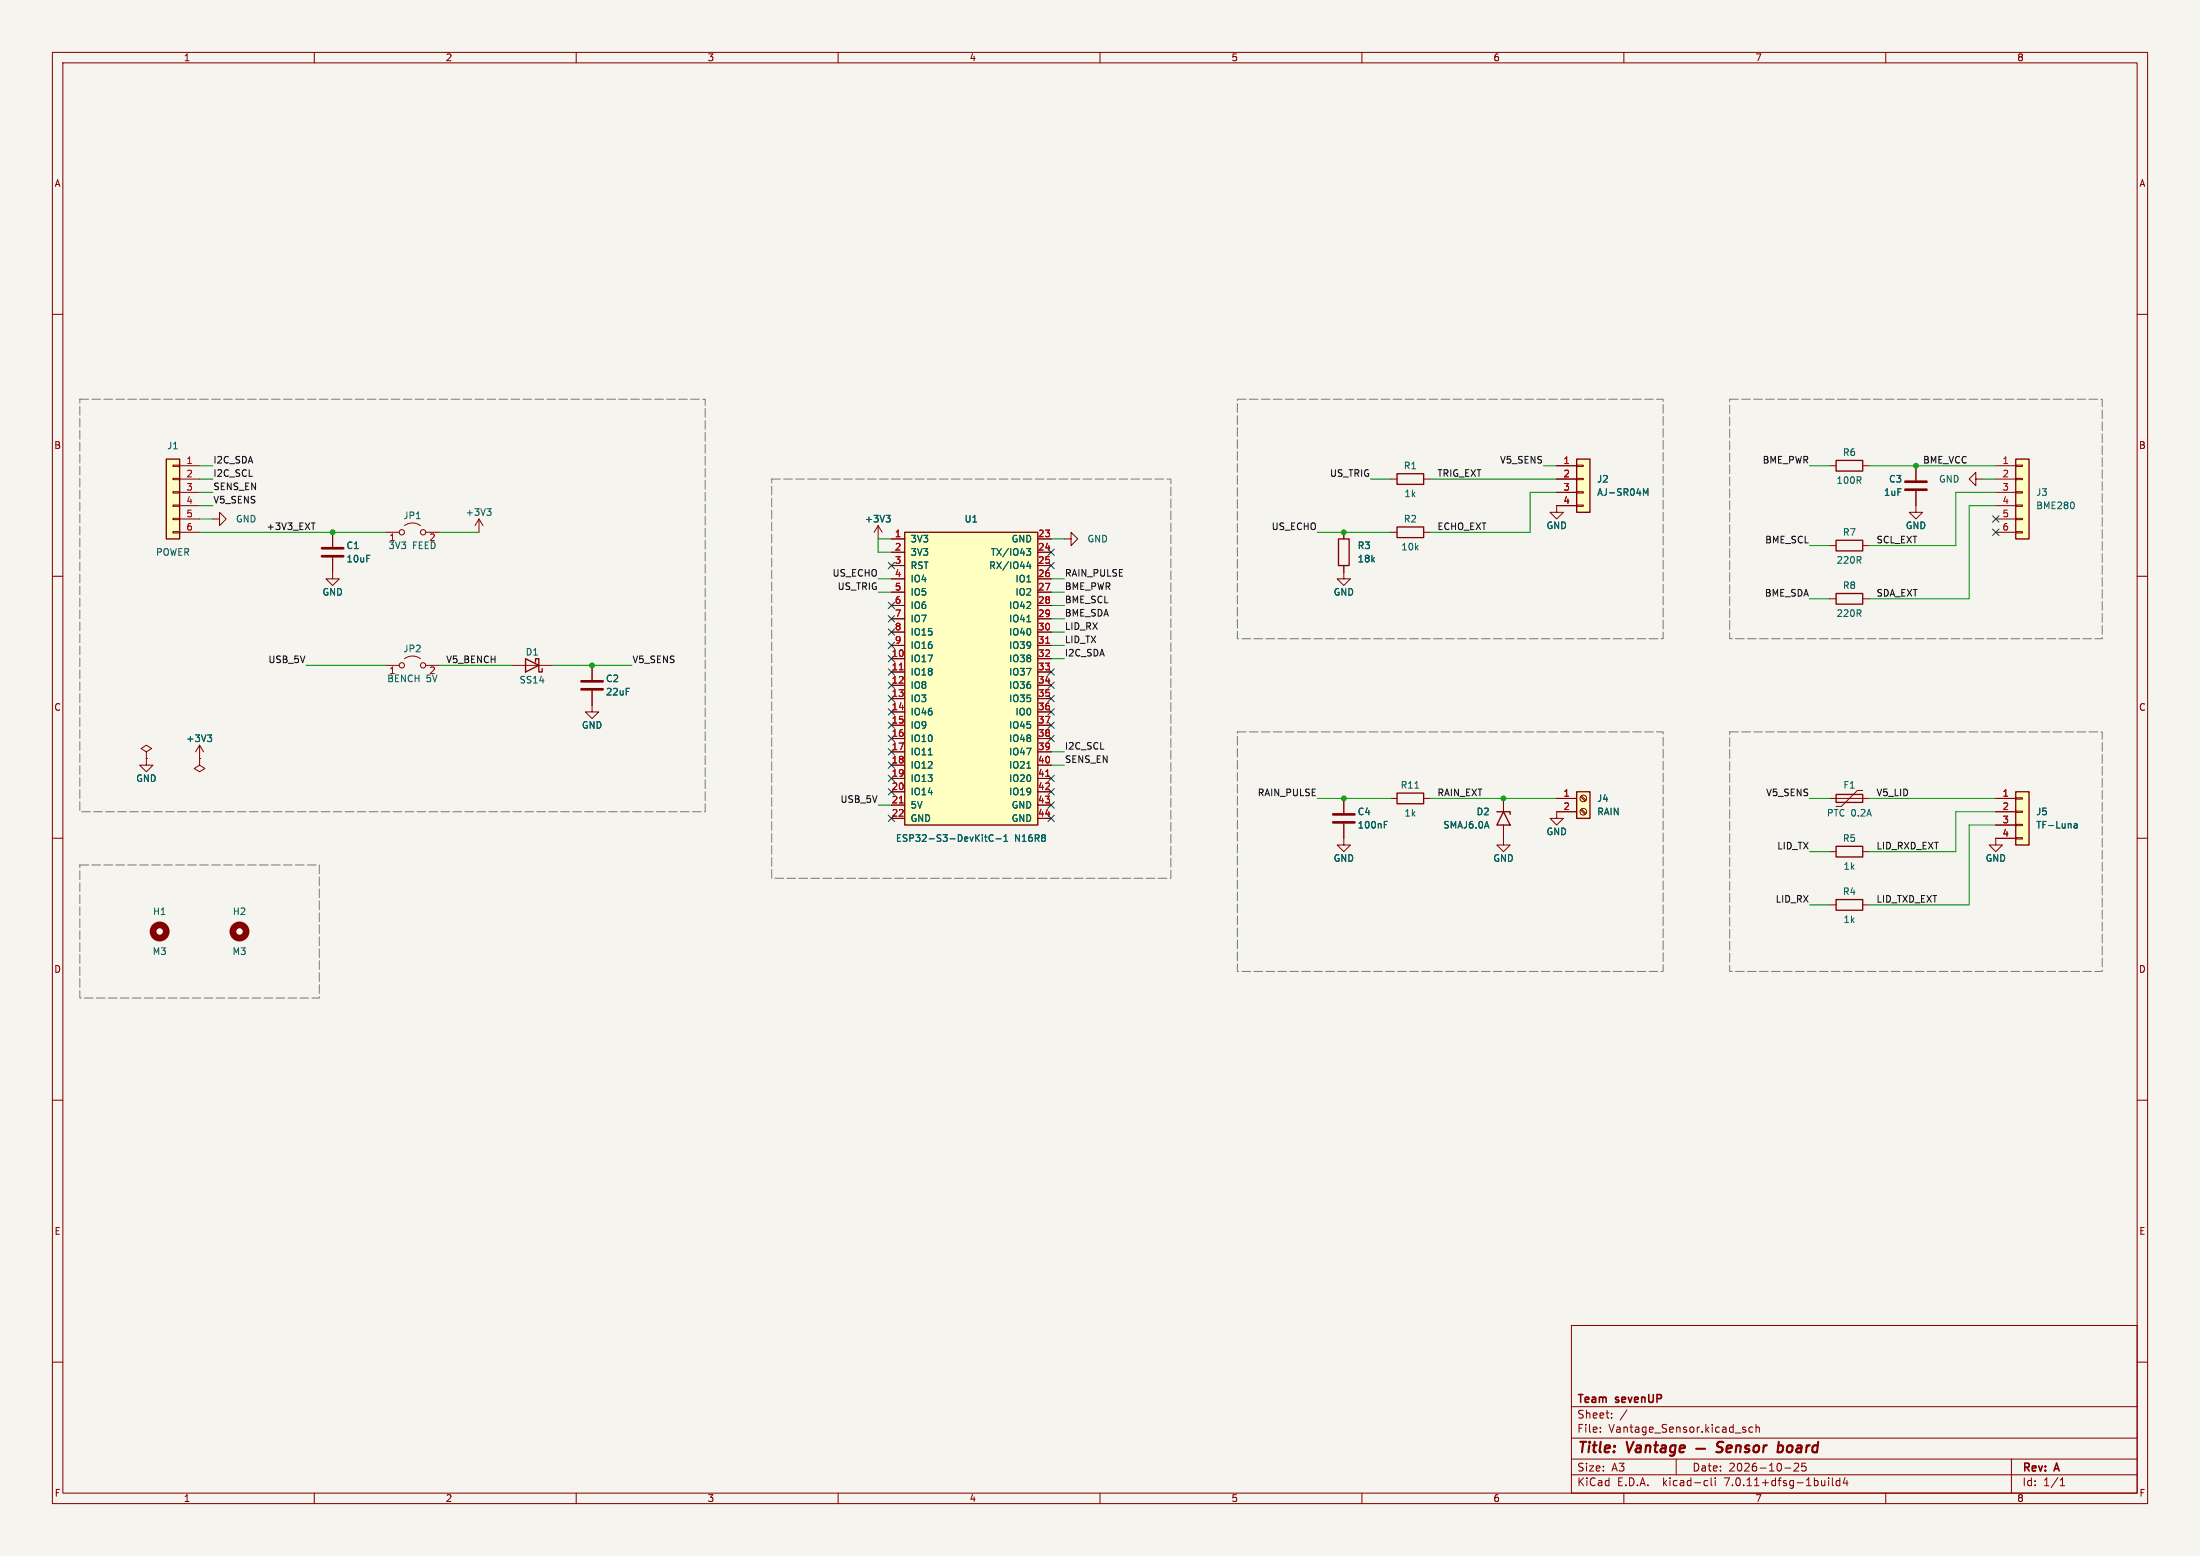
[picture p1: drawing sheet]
<svg xmlns="http://www.w3.org/2000/svg" width="420mm" height="297mm" viewBox="0 0 420 297" stroke-linecap="round" stroke-linejoin="round" font-family="sans-serif">
<path d="M0 0h420v297h-420z" fill="#f5f4ef" stroke="#f5f4ef" stroke-width=".19"/>
<g fill="none" stroke="#840000" stroke-width=".19">
<path d="M10 10h400v277h-400zM12 12h396v273h-396zM60 10v2M110 10v2M160 10v2M210 10v2M260 10v2M310 10v2M360 10v2M10 60h2M408 60h2M33 98.9h1.3v.3h-1.3z"/>
<path d="M33 96.4h1.3v.2h-1.3zM33 93.9h1.3v.2h-1.3zM33 91.3h1.3v.3h-1.3zM33 88.8h1.3v.2h-1.3zM34.3 88.9h3.8M34.3 91.4h3.8M34.3 94h3.8M34.3 96.5h3.8M34.3 99.1h3.8M40.6 99.1h1.3v-1.3l1.3 1.3-1.3 1.2v-1.2M91.4 99.1l-.7 1.2M91.4 99.1v2.5"/>
<path d="M91.4 99.1l.8 1.2M265.4 91.4h1.3M271.8 91.4h1.2M297.2 88.9h3.8M297.2 91.4h3.8M297.2 94h3.8M301 96.4h1.3v.2h-1.3zM301 93.9h1.3v.2h-1.3zM301 91.3h1.3v.3h-1.3zM301 88.8h1.3v.2h-1.3zM301 96.5h-3.8v1.3h1.2l-1.2 1.3-1.3-1.3h1.3M349.2 88.9h1.3"/>
<path d="M355.6 88.9h1.3M365.8 93.7v4.1h1.2l-1.2 1.3-1.3-1.3h1.3M365.8 88.9v2.8M377.2 91.4v-1.2l-1.3 1.2 1.3 1.3v-1.3h1.3M381 88.9h3.8M381 91.4h3.8M381 94h3.8M381 96.5h3.8M381 99.1h3.8M384.8 98.9h1.3v.3h-1.3zM384.8 96.4h1.3v.2h-1.3zM384.8 93.9h1.3v.2h-1.3z"/>
<path d="M384.8 91.3h1.3v.3h-1.3zM384.8 88.8h1.3v.2h-1.3zM10 110h2M33 101.5h1.3v.2h-1.3zM34.3 101.6h3.8M63.5 106.4v4.1h1.3l-1.3 1.3-1.3-1.3h1.3M63.5 101.6v2.8M73.7 101.6h2.5M77.2 100.3a2.54 2.54 0 0 1 3.1 0M81.3 101.6h2.5M167.6 100.3l-.7 1.3M167.6 100.3v2.6"/>
<path d="M167.6 100.3l.8 1.3M170.2 102.9h2.5M170.2 105.4h2.5M170.2 108h2.5M170.2 110.5h2.5M170.2 113h2.5M170.2 115.6h2.5M170.2 118.1h2.5M198.1 102.9h2.6M198.1 105.4h2.6M198.1 108h2.6M198.1 110.5h2.6"/>
<path d="M198.1 113h2.6M198.1 115.6h2.6M198.1 118.1h2.6M203.2 102.9h1.3v-1.3l1.2 1.3-1.2 1.2v-1.2M256.5 108v2.5h1.3l-1.3 1.3-1.2-1.3h1.2M256.5 101.6v1.3M265.4 101.6h1.3M271.8 101.6h1.2M349.2 114.3h1.3M349.2 104.1h1.3M355.6 114.3h1.3M355.6 104.1h1.3"/>
<path d="M381 101.6h3.8M384.8 101.5h1.3v.2h-1.3zM408 110h2M73.7 127h2.5M77.2 125.7a2.54 2.54 0 0 1 3.1 0M81.3 127h2.5M97.8 127h7.6M113 131.8v4.1h1.3l-1.3 1.3-1.2-1.3h1.2M113 127v2.8M170.2 125.7h2.5M170.2 128.3h2.5M170.2 130.8h2.5"/>
<path d="M170.2 133.4h2.5M170.2 135.9h2.5M170.2 138.4h2.5M170.2 120.7h2.5M170.2 123.2h2.5M198.1 125.7h2.6M198.1 128.3h2.6M198.1 130.8h2.6M198.1 133.4h2.6M198.1 135.9h2.6M198.1 138.4h2.6M198.1 120.7h2.6"/>
<path d="M198.1 123.2h2.6M10 160h2M27.9 144.8v1.3h1.3l-1.3 1.2-1.2-1.2h1.2M27.9 143.5l1.1-.6-1.1-.7-1 .7 1 .6v1.3M27.9 144.8h.1M38.1 144.8v1.3l1 .6-1 .6-1-.6 1-.6M38.1 144.8h.1M38.1 142.2l-.8 1.3M38.1 142.2v2.6M38.1 142.2l.8 1.3M170.2 141h2.5M170.2 143.5h2.5"/>
<path d="M170.2 146.1h2.5M170.2 148.6h2.5M170.2 151.1h2.5M170.2 153.7h2.5M170.2 156.2h2.5M198.1 141h2.6M198.1 143.5h2.6M198.1 146.1h2.6M198.1 148.6h2.6M198.1 151.1h2.6M198.1 153.7h2.6M198.1 156.2h2.6"/>
<path d="M256.5 157.2v4.1h1.3l-1.3 1.3-1.2-1.3h1.2M256.5 152.4v2.8M265.4 152.4h1.3M271.8 152.4h1.2M287 157.5v3.8h1.3l-1.3 1.3-1.3-1.3h1.3M287 152.4v2.5M297.2 152.4h3.8M301 154.9h-3.8v1.3h1.2l-1.2 1.3-1.3-1.3h1.3M301.7 154.6l.9 .8M301.7 152.1l.9 .8M301.9 154.4l.9 .9M301.9 151.9l.9 .8"/>
<path d="M349.2 152.4h7.7M355.6 150.9h-1l-3.1 3h-1M381 152.4h3.8M381 154.9h3.8M381 157.5h3.8M384.8 159.9h1.3v.2h-1.3zM384.8 157.4h1.3v.2h-1.3zM384.8 154.8h1.3v.3h-1.3zM384.8 152.3h1.3v.2h-1.3zM408 160h2M349.2 172.7h1.3M349.2 162.6h1.3"/>
<path d="M355.6 172.7h1.3M355.6 162.6h1.3M384.8 160h-3.8v1.3h1.3l-1.3 1.3-1.3-1.3h1.3M10 210h2M408 210h2M10 260h2M300 253h108v32h-108zM408 260h2M300 278.5h108M300 274.5h108M300 268.5h108M305.5 273.2v.2"/>
<path d="M305.5 272.5v.1M307.7 270.5v.2M307.7 269.8v.1M310.6 269.1l-1.3 1.9M320 278.5v3M333.1 272.9l.2 .2-.2 .3M333.1 272.4l.1 .1M334.6 272.5l-.4-.1-.3 .3 .1 .6h.6M335.2 272.5l.2-.1 .4 .1 .1 .9M335.2 271.9v1.5M342.5 279.4l.6-.1 .2 .1 .1 .3-1 1.1h1M344.7 279.3h-.7l-.1 .7 .3-.1h.5l.1 .2-.1 .5-.2 .2-.6-.2"/>
<path d="M384 278.5v6.5M60 285v2M110 285v2M160 285v2M210 285v2M260 285v2M300 281.5h108M310 285v2M325.6 282.6l.4 .1M326 283.5l-.4 .1M326.7 282.1v1.3l.2 .2M327.4 282.1v.1"/>
<path d="M327.4 282.6v1M340.7 280.2h1.2M349.1 282.1v.1M349.1 282.6v1M349.8 282.1v1.3l.2 .2M351.2 282.7l-.4-.1-.3 .3 .2 .6h.5M351.2 282.1v1.5M352.2 282l-.3 1.1h.9M352.6 282.6v1M360 285v2M393.3 283.6h.9M393.3 282.5l.4-.4v1.5"/>
<circle cx="76.7" cy="101.6" r=".51"/>
<circle cx="80.8" cy="101.6" r=".51"/>
<circle cx="76.7" cy="127" r=".51"/>
<circle cx="80.8" cy="127" r=".51"/>
<circle cx="302.3" cy="152.4" r=".63"/>
<circle cx="302.3" cy="154.9" r=".63"/>
</g>
<path d="M323.8 276.5h1.7M329 275.3a.85 .85 0 0 0-1.1 .1 .45 .45 0 0 0 .2 .8l.6 .1a.51 .51 0 0 1 .1 .6 .51 .51 0 0 1-.4 .3l-.8-.1M329.6 276.5l1-.2-.1-.3-.5-.1-.3 .3-.1 .9h.8M331.5 276.1a.49 .49 0 0 1 .8 .1l-.1 1M331.5 275.9l-.2 1.3M334 276a.49 .49 0 0 0-.8 .3v.1l.5 .1 .3 .3-.4 .4-.5-.1M334.9 276.1a.52 .52 0 0 1 .5-.2 .52 .52 0 0 1 .4 .4v.5a.55 .55 0 0 1-.6 .4 .55 .55 0 0 1-.5-.4zM336.7 275.9l-.1 1.3M337.3 275.9l-.4 .1-.2 .3M339.5 276h.8l.1 .3-.1 .5a.66 .66 0 0 1-1 .3M339.6 275.2l-.3 2" fill="none" stroke="#840000" stroke-width=".4"/>
<g fill="#ffffc2" stroke="#ffffc2" stroke-width=".19">
<path d="M301 151.1h2.5v5.1h-2.5z"/>
<path d="M384.8 151.1h2.5v10.2h-2.5z"/>
<path d="M384.8 87.6h2.5v15.3h-2.5z"/>
<path d="M172.7 101.6h25.4v55.9h-25.4z"/>
<path d="M301 87.6h2.5v10.2h-2.5z"/>
<path d="M31.7 87.6h2.6v15.3h-2.6z"/>
</g>
<g fill="none" stroke="#840000" stroke-width=".25">
<path d="M31.7 87.6h2.6v15.3h-2.6zM266.7 90.4h5.1v2.1h-5.1zM301 87.6h2.5v10.2h-2.5zM350.5 87.9h5.1v2h-5.1zM384.8 87.6h2.5v15.3h-2.5zM172.7 101.6h25.4v55.9h-25.4zM255.5 102.9h2.1v5.1h-2.1zM266.7 100.6h5.1v2h-5.1zM350.5 113.3h5.1v2h-5.1zM350.5 103.1h5.1v2.1h-5.1zM100.3 125.7l2.6 1.3-2.6 1.3zM102.2 126.4v-.7h.7v2.6h.6v-.7"/>
<path d="M266.7 151.4h5.1v2h-5.1zM285.7 154.9h2.6v.5M287 154.9l1.3 2.6h-2.6zM301 151.1h2.5v5.1h-2.5zM350.5 151.6h5.1v1.6h-5.1zM384.8 151.1h2.5v10.2h-2.5zM350.5 171.7h5.1v2h-5.1zM350.5 161.5h5.1v2.1h-5.1z"/>
</g>
<g fill="none" stroke="#006464" stroke-width=".19">
<path d="M93 97.1h.7l-.4 .5M93.5 97.6l.2 .2v.3l-.2 .3M169.2 98.4h.7l-.4 .5M169.7 98.9l.2 .2v.3l-.2 .2M313.7 93.3l.5 .9 .4-.9v1.3M395.9 96.1v.8M196 104.7h.8l-.5 .5 .4 .1 .1 .4-.3 .3h-.3M196 118.7h.8M196.3 107.2l-.3 .9h.8M196.6 107.7v.8M39.6 140.3h.8l-.4 .5M40.2 140.8l.2 .2v.3l-.2 .2"/>
<path d="M177.2 144.1h.7M188 159.8h.4M188.1 159.3v1.1l.3 .2M189.6 159.5a.6 .6 0 0 0-.8 .4 .6 .6 0 0 0 .6 .7l.2-.1M191.6 159.7l.4-.4v1.3M196 146.6h.8M264.3 157.4h.4M264.3 156.8h.6M270.1 150.4h.7M396 157.3h.5v.8M396.5 157.5l-.4 .1-.2 .2 .2 .3 .4-.1M190.1 160.1h1"/>
<path d="M191.6 160.6h.8"/>
</g>
<path d="M363.7 93.5h4.1M363.7 91.9h4.1M61.5 106.2h4M61.5 104.6h4M111 131.6h4.1M111 130h4.1M254.5 157h4.1M254.5 155.4h4.1" fill="none" stroke="#840000" stroke-width=".51"/>
<path d="M171.7 127.9h.7M199.6 122.8h.8M171.7 153.3h.7M199.6 148.2h.8" fill="none" stroke="#a90000" stroke-width=".19"/>
<g fill="none" stroke="#840000" stroke-width="1.3">
<circle cx="30.5" cy="177.8" r="1.27"/>
<circle cx="45.7" cy="177.8" r="1.27"/>
</g>
<path d="M59.4 99.8h.8" fill="none" stroke="#0f0f0f" stroke-width=".19"/>
<path d="M15.2 76.2h119.4v78.7h-119.4v-78.7M236.2 76.2h81.3v45.7h-81.3v-45.7M330.2 76.2h71.1v45.7h-71.1v-45.7M147.3 91.4h76.2v76.2h-76.2v-76.2M236.2 139.7h81.3v45.7h-81.3v-45.7M330.2 139.7h71.1v45.7h-71.1v-45.7M15.2 165.1h45.8v25.4h-45.8v-25.4" fill="none" stroke="#787878" stroke-width=".19" stroke-dasharray="1.7 .6"/>
<g fill="none" stroke="#009600" stroke-width=".19">
<path d="M38.1 91.4h2.5M38.1 96.5h2.5M38.1 88.9h2.5M38.1 94h2.5M38.1 99.1h2.5M261.6 91.4h3.8M273 91.4h24.2M294.6 88.9h2.6M297.2 94h-5.1v7.6h-19.1M345.4 88.9h3.8M356.9 88.9h24.1M378.5 91.4h2.5"/>
<path d="M381 96.5h-5.1v17.8h-19M381 94h-7.6v10.1h-16.5M38.1 101.6h35.6M83.8 101.6h7.6M167.6 113h2.6M167.6 110.5h2.6M170.2 102.9h-2.6v2.5h2.6M200.7 113h2.5M200.7 118.1h2.5M200.7 115.6h2.5M200.7 110.5h2.5M200.7 102.9h2.5"/>
<path d="M251.5 101.6h13.9M345.4 114.3h3.8M345.4 104.1h3.8M58.4 127h15.3M83.8 127h14M105.4 127h15.2M200.7 120.7h2.5M200.7 125.7h2.5M200.7 123.2h2.5M167.6 153.7h2.6M200.7 146.1h2.5M200.7 143.5h2.5"/>
<path d="M251.5 152.4h13.9M273 152.4h24.2M345.4 152.4h3.8M356.9 152.4h24.1M381 157.5h-5.1v15.2h-19M381 154.9h-7.6v7.7h-16.5M345.4 172.7h3.8M345.4 162.6h3.8"/>
</g>
<g fill="none" stroke="#000084" stroke-width=".19">
<path d="M380.4 98.5l1.2 1.2M381.6 98.5l-1.2 1.2M169.6 107.3l1.2 1.3M169.6 115l1.2 1.2M169.6 117.5l1.2 1.2M170.8 107.3l-1.2 1.3M170.8 115l-1.2 1.2M170.8 117.5l-1.2 1.2M200.1 107.3l1.2 1.3M200.1 104.8l1.2 1.2M201.3 107.3l-1.2 1.3M201.3 104.8l-1.2 1.2"/>
<path d="M380.4 101l1.2 1.2M381.6 101l-1.2 1.2M169.6 125.1l1.2 1.2M169.6 120l1.2 1.3M169.6 122.6l1.2 1.2M169.6 137.8l1.2 1.2M169.6 135.3l1.2 1.2M169.6 132.7l1.2 1.3M169.6 130.2l1.2 1.2M169.6 127.7l1.2 1.2M170.8 125.1l-1.2 1.2M170.8 135.3l-1.2 1.2"/>
<path d="M170.8 120l-1.2 1.3M170.8 122.6l-1.2 1.2M170.8 137.8l-1.2 1.2M170.8 132.7l-1.2 1.3M170.8 130.2l-1.2 1.2M170.8 127.7l-1.2 1.2M200.1 130.2l1.2 1.2M200.1 132.7l1.2 1.3M200.1 135.3l1.2 1.2M200.1 137.8l1.2 1.2M200.1 127.7l1.2 1.2M201.3 130.2l-1.2 1.2"/>
<path d="M201.3 132.7l-1.2 1.3M201.3 135.3l-1.2 1.2M201.3 137.8l-1.2 1.2M201.3 127.7l-1.2 1.2M169.6 145.4l1.2 1.3M169.6 148l1.2 1.2M169.6 150.5l1.2 1.2M169.6 155.6l1.2 1.2M169.6 142.9l1.2 1.2M169.6 140.4l1.2 1.2M170.8 145.4l-1.2 1.3M170.8 148l-1.2 1.2"/>
<path d="M170.8 150.5l-1.2 1.2M170.8 155.6l-1.2 1.2M170.8 142.9l-1.2 1.2M170.8 140.4l-1.2 1.2M200.1 155.6l1.2 1.2M200.1 153.1l1.2 1.2M200.1 150.5l1.2 1.2M200.1 148l1.2 1.2M200.1 140.4l1.2 1.2M201.3 155.6l-1.2 1.2M201.3 153.1l-1.2 1.2M201.3 150.5l-1.2 1.2"/>
<path d="M201.3 148l-1.2 1.2M201.3 140.4l-1.2 1.2"/>
</g>
<g fill="#009600" stroke="#009600" stroke-width=".19">
<circle cx="63.5" cy="101.6" r=".46"/>
<circle cx="113" cy="127" r=".46"/>
<circle cx="256.5" cy="152.4" r=".46"/>
<circle cx="256.5" cy="101.6" r=".46"/>
<circle cx="287" cy="152.4" r=".46"/>
<circle cx="365.8" cy="88.9" r=".46"/>
</g>
<g font-size="2.8" fill="#840000">
<text x="301" y="277.9">Title:</text>
<text x="310.6" y="277.9">Vantage</text>
<text x="341.8" y="277.9">board</text>
</g>
<g font-size="2.1" fill="#840000">
<text x="301" y="268.2">Team</text>
<text x="308.5" y="268.2">sevenUP</text>
<text x="301" y="273.7">File:</text>
<text x="301" y="271">Sheet:</text>
<text x="307.1" y="273.7">Vantage_Sensor.kicad_sch</text>
<text x="301" y="281.1">Size:</text>
<text x="307.6" y="281.1">A3</text>
<text x="323" y="281.1">Date:</text>
<text x="330" y="281.1">2026-10-25</text>
<text x="386" y="281.3">Rev:</text>
<text x="392.4" y="281.3">A</text>
<text x="301" y="283.9">KiCad</text>
<text x="308.7" y="283.9">E.D.A.</text>
<text x="317.6" y="283.9">kicad-cli</text>
<text x="329.5" y="283.9">7.0.11+dfsg-1build4</text>
<text x="386" y="283.9">Id:</text>
<text x="390.1" y="283.9">1/1</text>
</g>
<g font-size="1.8" fill="#840000">
<text x="35" y="11.9">1</text>
<text x="85" y="11.9">2</text>
<text x="135" y="11.9">3</text>
<text x="185" y="11.9">4</text>
<text x="235" y="11.9">5</text>
<text x="285" y="11.9">6</text>
<text x="335" y="11.9">7</text>
<text x="385" y="11.9">8</text>
<text x="10.3" y="35.9">A</text>
<text x="408.3" y="35.9">A</text>
<text x="10.3" y="85.9">B</text>
<text x="408.2" y="85.9">B</text>
<text x="10.3" y="135.9">C</text>
<text x="408.2" y="135.9">C</text>
<text x="10.3" y="185.9">D</text>
<text x="408.2" y="185.9">D</text>
<text x="10.3" y="235.9">E</text>
<text x="408.3" y="235.9">E</text>
<text x="10.3" y="285.9">F</text>
<text x="35" y="286.9">1</text>
<text x="85" y="286.9">2</text>
<text x="135" y="286.9">3</text>
<text x="185" y="286.9">4</text>
<text x="235" y="286.9">5</text>
<text x="285" y="286.9">6</text>
<text x="335" y="286.9">7</text>
<text x="385" y="286.9">8</text>
<text x="408.3" y="285.9">F</text>
</g>
<g font-size="1.8" fill="#006464">
<text x="31.8" y="86">J1</text>
<text x="267.9" y="89.8">R1</text>
<text x="351.7" y="87.2">R6</text>
<text x="268" y="95.1">1k</text>
<text x="304.8" y="92.3">J2</text>
<text x="304.8" y="94.8">AJ-SR04M</text>
<text x="350.5" y="92.6">100R</text>
<text x="359.6" y="94.8">1uF</text>
<text x="360.5" y="92.3">C3</text>
<text x="370.1" y="92.3">GND</text>
<text x="388.6" y="94.8">J3</text>
<text x="45" y="99.9">GND</text>
<text x="76.9" y="99.3">JP1</text>
<text x="88.8" y="98.7">+3V3</text>
<text x="165" y="99.9">+3V3</text>
<text x="184" y="99.9">U1</text>
<text x="267.9" y="99.9">R2</text>
<text x="295.1" y="101.2">GND</text>
<text x="363.7" y="101.2">GND</text>
<text x="388.6" y="97.4">BME280</text>
<text x="29.7" y="106.3">POWER</text>
<text x="66" y="105">C1</text>
<text x="66" y="107.5">10uF</text>
<text x="74.1" y="105">3V3</text>
<text x="74.2" y="103.6">1</text>
<text x="78.8" y="105">FEED</text>
<text x="81.8" y="103.6">2</text>
<text x="173.7" y="103.7">3V3</text>
<text x="173.7" y="106.3">3V3</text>
<text x="189" y="106.3">TX/IO43</text>
<text x="193" y="103.7">GND</text>
<text x="207.5" y="103.7">GND</text>
<text x="259.1" y="105">R3</text>
<text x="259.1" y="107.5">18k</text>
<text x="267.4" y="105.3">10k</text>
<text x="350.5" y="107.8">220R</text>
<text x="351.7" y="102.5">R7</text>
<text x="61.5" y="113.9">GND</text>
<text x="173.7" y="108.8">RST</text>
<text x="173.7" y="111.4">IO4</text>
<text x="173.7" y="113.9">IO5</text>
<text x="188.7" y="108.8">RX/IO44</text>
<text x="193.8" y="111.4">IO1</text>
<text x="193.8" y="113.9">IO2</text>
<text x="254.5" y="113.9">GND</text>
<text x="351.7" y="112.6">R8</text>
<text x="173.7" y="116.4">IO6</text>
<text x="173.7" y="119">IO7</text>
<text x="192.5" y="116.4">IO42</text>
<text x="192.5" y="119">IO41</text>
<text x="350.5" y="118">220R</text>
<text x="76.9" y="124.7">JP2</text>
<text x="100.3" y="125.3">D1</text>
<text x="173.7" y="121.5">IO15</text>
<text x="173.7" y="124.1">IO16</text>
<text x="192.5" y="121.5">IO40</text>
<text x="192.5" y="124.1">IO39</text>
<text x="73.8" y="130.4">BENCH</text>
<text x="74.2" y="129">1</text>
<text x="81.4" y="130.4">5V</text>
<text x="81.8" y="129">2</text>
<text x="99.1" y="130.7">SS14</text>
<text x="115.6" y="130.4">C2</text>
<text x="173.7" y="126.6">IO17</text>
<text x="173.7" y="129.1">IO18</text>
<text x="173.7" y="131.7">IO8</text>
<text x="192.5" y="126.6">IO38</text>
<text x="192.5" y="129.1">IO37</text>
<text x="192.5" y="131.7">IO36</text>
<text x="115.6" y="132.9">22uF</text>
<text x="173.7" y="134.2">IO3</text>
<text x="173.7" y="136.8">IO46</text>
<text x="192.5" y="134.2">IO35</text>
<text x="193.8" y="136.8">IO0</text>
<text x="35.5" y="141.8">+3V3</text>
<text x="111" y="139.3">GND</text>
<text x="173.7" y="139.3">IO9</text>
<text x="173.7" y="141.8">IO10</text>
<text x="192.5" y="139.3">IO45</text>
<text x="192.5" y="141.8">IO48</text>
<text x="25.9" y="149.5">GND</text>
<text x="173.7" y="144.4">IO11</text>
<text x="173.7" y="146.9">IO12</text>
<text x="173.7" y="149.5">IO13</text>
<text x="192.5" y="144.4">IO47</text>
<text x="192.5" y="146.9">IO21</text>
<text x="192.5" y="149.5">IO20</text>
<text x="173.7" y="152">IO14</text>
<text x="173.7" y="154.5">5V</text>
<text x="192.5" y="152">IO19</text>
<text x="193" y="154.5">GND</text>
<text x="259.1" y="155.8">C4</text>
<text x="267.3" y="150.7">R11</text>
<text x="281.8" y="155.8">D2</text>
<text x="304.8" y="153.3">J4</text>
<text x="304.8" y="155.8">RAIN</text>
<text x="351.8" y="150.7">F1</text>
<text x="388.6" y="155.8">J5</text>
<text x="170.9" y="160.9">ESP32-S3-DevKitC-1</text>
<text x="173.7" y="157.1">GND</text>
<text x="193" y="157.1">GND</text>
<text x="193.7" y="160.9">N16R8</text>
<text x="259.1" y="158.3">100nF</text>
<text x="268" y="156.1">1k</text>
<text x="275.4" y="158.3">SMAJ6.0A</text>
<text x="295.1" y="159.6">GND</text>
<text x="348.7" y="156.1">PTC 0.2A</text>
<text x="351.7" y="160.9">R5</text>
<text x="388.6" y="158.3">TF-Luna</text>
<text x="254.5" y="164.7">GND</text>
<text x="285" y="164.7">GND</text>
<text x="351.8" y="166.2">1k</text>
<text x="379" y="164.7">GND</text>
<text x="351.7" y="171">R4</text>
<text x="29.1" y="174.9">H1</text>
<text x="44.3" y="174.9">H2</text>
<text x="351.8" y="176.4">1k</text>
<text x="29" y="182.5">M3</text>
<text x="44.3" y="182.5">M3</text>
</g>
<g font-size="1.8" fill="#a90000">
<text x="35.5" y="88.6">1</text>
<text x="298.4" y="88.6">1</text>
<text x="382.2" y="88.6">1</text>
<text x="35.5" y="91.2">2</text>
<text x="35.5" y="93.7">3</text>
<text x="298.4" y="91.2">2</text>
<text x="298.4" y="93.7">3</text>
<text x="382.2" y="91.2">2</text>
<text x="382.2" y="93.7">3</text>
<text x="35.5" y="96.3">4</text>
<text x="35.5" y="98.8">5</text>
<text x="35.5" y="101.3">6</text>
<text x="298.4" y="96.3">4</text>
<text x="382.2" y="96.3">4</text>
<text x="382.2" y="98.8">5</text>
<text x="382.2" y="101.3">6</text>
<text x="170.7" y="102.6">1</text>
<text x="170.7" y="105.2">2</text>
<text x="170.7" y="107.7">3</text>
<text x="198.1" y="102.6">23</text>
<text x="198.1" y="105.2">24</text>
<text x="198.1" y="107.7">25</text>
<text x="170.7" y="110.2">4</text>
<text x="170.7" y="112.8">5</text>
<text x="198.1" y="110.2">26</text>
<text x="198.1" y="112.8">27</text>
<text x="170.7" y="115.3">6</text>
<text x="170.7" y="117.9">7</text>
<text x="198.1" y="115.3">28</text>
<text x="198.1" y="117.9">29</text>
<text x="170.1" y="125.5">10</text>
<text x="170.7" y="120.4">8</text>
<text x="170.7" y="122.9">9</text>
<text x="198.1" y="120.4">30</text>
<text x="198.1" y="122.9">31</text>
<text x="198.1" y="125.5">32</text>
<text x="170.1" y="128">11</text>
<text x="170.1" y="130.6">12</text>
<text x="198.1" y="128">33</text>
<text x="198.1" y="130.6">34</text>
<text x="170.1" y="133.1">13</text>
<text x="170.1" y="135.6">14</text>
<text x="198.1" y="133.1">35</text>
<text x="198.1" y="135.6">36</text>
<text x="170.1" y="138.2">15</text>
<text x="170.1" y="140.7">16</text>
<text x="170.1" y="143.3">17</text>
<text x="198.1" y="138.2">37</text>
<text x="198.1" y="140.7">38</text>
<text x="198.1" y="143.3">39</text>
<text x="170.1" y="145.8">18</text>
<text x="170.1" y="148.3">19</text>
<text x="198.1" y="145.8">40</text>
<text x="198.1" y="148.3">41</text>
<text x="170.1" y="150.9">20</text>
<text x="170.1" y="153.4">21</text>
<text x="170.1" y="156">22</text>
<text x="198.1" y="150.9">42</text>
<text x="198.1" y="153.4">43</text>
<text x="198.1" y="156">44</text>
<text x="298.4" y="152.1">1</text>
<text x="298.4" y="154.7">2</text>
<text x="382.2" y="152.1">1</text>
<text x="382.2" y="154.7">2</text>
<text x="382.2" y="157.2">3</text>
<text x="382.2" y="159.8">4</text>
</g>
<g font-size="1.8" fill="#0f0f0f">
<text x="40.6" y="88.6">I2C_SDA</text>
<text x="286.3" y="88.6">V5_SENS</text>
<text x="336.4" y="88.6">BME_PWR</text>
<text x="367" y="88.6">BME_VCC</text>
<text x="40.6" y="93.6">SENS_EN</text>
<text x="40.6" y="91.1">I2C_SCL</text>
<text x="253.8" y="91.1">US_TRIG</text>
<text x="274.3" y="91.1">TRIG_EXT</text>
<text x="40.6" y="96.2">V5_SENS</text>
<text x="50.8" y="101.3">+3V3_EXT</text>
<text x="242.7" y="101.3">US_ECHO</text>
<text x="274.3" y="101.3">ECHO_EXT</text>
<text x="336.9" y="103.8">BME_SCL</text>
<text x="358.1" y="103.8">SCL_EXT</text>
<text x="158.8" y="110.1">US_ECHO</text>
<text x="159.8" y="112.7">US_TRIG</text>
<text x="203.2" y="112.7">BME_PWR</text>
<text x="203.2" y="110.1">RAIN_PULSE</text>
<text x="336.8" y="114">BME_SDA</text>
<text x="358.1" y="114">SDA_EXT</text>
<text x="203.2" y="115.2">BME_SCL</text>
<text x="203.2" y="117.8">BME_SDA</text>
<text x="203.2" y="120.3">LID_RX</text>
<text x="203.2" y="122.8">LID_TX</text>
<text x="203.2" y="125.4">I2C_SDA</text>
<text x="51.1" y="126.7">USB_5V</text>
<text x="85.1" y="126.7">V5_BENCH</text>
<text x="120.6" y="126.7">V5_SENS</text>
<text x="203.2" y="143.2">I2C_SCL</text>
<text x="203.2" y="145.7">SENS_EN</text>
<text x="160.4" y="153.3">USB_5V</text>
<text x="240" y="152.1">RAIN_PULSE</text>
<text x="274.3" y="152.1">RAIN_EXT</text>
<text x="337.1" y="152.1">V5_SENS</text>
<text x="358.1" y="152.1">V5_LID</text>
<text x="339.2" y="162.2">LID_TX</text>
<text x="358.1" y="162.2">LID_RXD_EXT</text>
<text x="338.9" y="172.4">LID_RX</text>
<text x="358.1" y="172.4">LID_TXD_EXT</text>
</g>
</svg>
